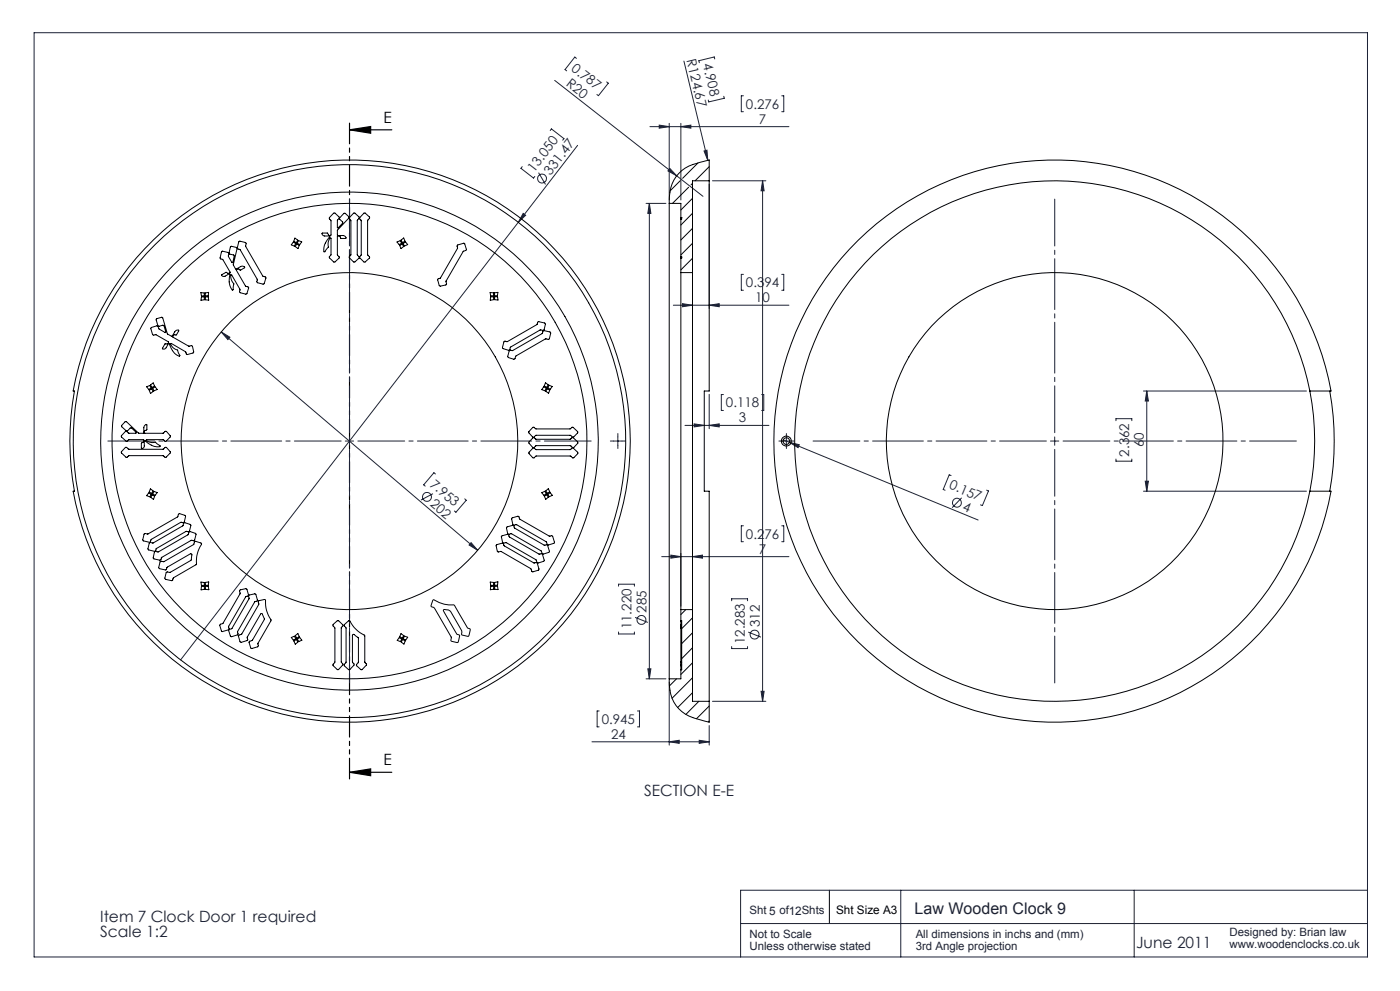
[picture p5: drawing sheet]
<svg xmlns="http://www.w3.org/2000/svg" width="420mm" height="297mm" viewBox="0 0 420 297" stroke-linecap="round" stroke-linejoin="round" font-family="sans-serif">
<g fill="none" stroke="#1b2136" stroke-width=".3">
<path d="M10.2 9.8h400v277h-400zM172.9 17.5l-.5-.4-2.9 3.7 .5 .4M205.2 18.3l7.1 29.7M214.4 17.7l-.1-.6-4.6 1.1 .1 .6M165.1 39.1l.3-.5 3.8 3-.4 .4M166.4 24.1l44.5 34.7M182 24.5l.5 .4-3 3.8-.4-.4M195 38h41.7M197.8 37.5l3 .5-3 .4zM200.8 37v22.9M204.3 38l3-.5v.9zM204.3 37v22.9"/>
<path d="M217.1 28.9l.2 .6-4.7 1-.1-.5M223 28.7h-.6v4.8h.6M234.5 28.7h.6v4.8h-.6M156.7 49.9l-.4 .5 3.8 3 .3-.5M161.6 51.7l2.1 3.6M173.3 43.6l-17.8 23M200.9 50.5l2.1 2.2-2.6-1.5zM211.2 45.3l.9-.3 .2 3zM212.8 55.2v37.3M213.7 54.2h16.1M228.8 54.2l.4 3h-.9zM228.8 54.2v156"/>
<path d="M155.5 66.6l-101.3 131.2M157 64l.7 .5-2.2 2.1zM193.8 61h6M194.8 61v142.4M194.8 61l.5 3h-1zM66.4 99.5l76.9 65.4M66.4 99.5l2.6 1.6-.6 .7zM202 91.5h34.7M204.8 91l3 .5-3 .4zM207.8 82.7v9.8M212.8 91.5l3-.5v.9zM223 82.2h-.6v4.8h.6"/>
<path d="M234.5 82.2h.6v4.8h-.6M212.8 118.2v10.3M217 118.2h-.6v4.8h.6M228.5 118.2h.6v4.8h-.6M343 117.2h48.9M344 117.2v30M344 117.2l.5 3h-.9zM103.6 132.2h2.5M104.8 130.9v2.6M184.1 132.2h2.5M185.3 130.9v2.6M205.5 127.5h25.2"/>
<path d="M208.2 127l3.1 .5-3.1 .4zM212.8 127.5l3-.5v.9zM234.7 132.2h2.4M235 131.8l1.8 .8M235.9 130.9v2.6M236.8 132.6l3 .7-.4 .9zM236.8 132.6l56.6 23.3M315.1 132.2h2.5M316.4 130.9v2.6M334.8 126.1v-.6h4.7v.6M334.8 137.6v.6h4.7v-.6M129.9 148l-3.6 1.9"/>
<path d="M130.6 142.1l-.4-.4-3.1 3.6 .5 .4M139.4 149.5l.5 .4-3.1 3.6-.5-.4M223 157.6h-.6v4.7h.6M234.5 157.6h.6v4.7h-.6M285.3 142.5l-.5-.2-1.8 4.4 .5 .2M288.5 149.2l-2.9 2.9M296 146.9l.5 .2-1.8 4.4-.6-.2M343 147.2h48.9M343.6 144.2h.9l-.5 3zM141.3 162.6l2 2.3-2.6-1.6zM185.6 175.7v-.6h4.7v.6M198.5 166.8h38.2"/>
<path d="M201.3 166.4l3 .4-3 .5zM204.3 165.8v15.9M207.8 166.8l2.9-.4v.9zM207.8 165.8v15.9M185.6 189.4v.6h4.7v-.6M190.5 185l3.8 1.5M219.5 180.1v-.6h4.8v.6M219.5 193.8v.6h4.8v-.6M224.5 189.4l3.8 1.6M179.7 213.1h-.6v4.7h.6M191.2 213.1h.6v4.7h-.6M193.8 203.4h6"/>
<path d="M194.3 200.4h1l-.5 3zM200.8 204.4v18.9M212.8 217.4v5.9M213.7 210.2h16.1M228.3 207.2h.9l-.4 3zM177.6 222.3h35.2M200.8 222.3l3-.4v.9zM209.8 221.9l3 .4-3 .5zM222.2 276.8h188M270.2 266.8v20M340.3 266.8v20M410.2 266.8h-188v20"/>
<circle cx="162.6" cy="53.5" r="1.34"/>
<circle cx="128.1" cy="148.9" r="1.34"/>
<circle cx="287.1" cy="150.7" r="1.34"/>
<circle cx="192.4" cy="185.8" r="1.34"/>
<circle cx="226.4" cy="190.2" r="1.34"/>
</g>
<path d="M104.8 38.9l6.4-1v2zM104.8 38.9h12.7M104.8 231.5l6.4-1.1v2.1zM104.8 231.5h12.7" fill="none" stroke="#000" stroke-width=".35"/>
<path d="M104.9 36.9v196.5" fill="none" stroke="#000" stroke-width=".35" stroke-dasharray="6.3 1.3 1.3 1.3 1.3 1.3" stroke-dashoffset=".2"/>
<path d="M102.4 132.2h-70M104.9 129.7v-70M104.9 134.7v70M107.4 132.2h70M313.9 132.2h-70M316.4 129.7v-70M316.4 134.7v70M318.9 132.2h70" fill="none" stroke="#1b2136" stroke-width=".3" stroke-dasharray="15.2 1.3 1.3 1.3" stroke-dashoffset="1.2"/>
<path d="M184.1 132.2h-1M185.4 130.9v-1M185.4 133.4v1M186.6 132.2h1M234.7 132.2h-1M235.9 130.9v-1M235.9 133.4v1M237.2 132.2h1" fill="none" stroke="#1b2136" stroke-width=".3" stroke-dasharray="15.2 1.3 1.3 1.3"/>
<path d="M248.8 266.8v10" fill="none" stroke="#000" stroke-width=".3"/>
<path d="M104.8 38.9l6.4-1v2zM104.8 231.5l6.4-1.1v2.1z" fill="#000"/>
<g fill="#1b2136">
<path d="M200.9 50.5l2.1 2.2-2.6-1.5z"/>
<path d="M211.2 45.3l.9-.3 .2 3z"/>
<path d="M157 64l.7 .5-2.2 2.1z"/>
<path d="M236.8 132.6l3 .7-.4 .9z"/>
<path d="M200.8 222.3l3-.4v.9zM209.8 221.9l3 .4-3 .5z"/>
<path d="M201.3 166.4l3 .4-3 .5zM207.8 166.8l2.9-.4v.9z"/>
<path d="M212.8 91.5l3-.5v.9zM204.8 91l3 .5-3 .4z"/>
<path d="M204.3 38l3-.5v.9zM197.8 37.5l3 .5-3 .4z"/>
<path d="M228.8 54.2l.4 3h-.9zM228.3 207.2h.9l-.4 3z"/>
<path d="M194.8 61l.5 3h-1zM194.3 200.4h1l-.5 3z"/>
<path d="M208.2 127l3.1 .5-3.1 .4zM212.8 127.5l3-.5v.9z"/>
<path d="M344 117.2l.5 3h-.9zM343.6 144.2h.9l-.5 3z"/>
<path d="M66.4 99.5l2 2.3 .6-.7zM141.3 162.6l-.6 .7 2.6 1.6z"/>
</g>
<g fill="none" stroke="#000" stroke-width=".3">
<path d="M204.1 54.1l-3.1 3.1M206.6 56.1l-4.8 4.9M207.8 55l-.5 .4M207.8 59.4l-3.5 3.5M209.4 48.9l-4.6 4.5M212.8 54.2v63h-1.5v30h1.5v63M212.8 54.2v-6.3l-1.9 .5a13.6 13.6 0 0 0-8.1 4.5 14 14 0 0 0-2 8.1M212.8 54.2h-5v27.5M212.8 49.9l-4.3 4.3M46 71.9a84.2 84.2 0 0 1 129.5 14.5 84.2 84.2 0 0 1-39.7 124.1 84.2 84.2 0 0 1-113.9-63.3h.4a82.6 82.6 0 0 1 0-30h-.4a84.1 84.1 0 0 1 24.1-45.3zM66.6 75.3l2 .4-.1 1.2 1.2 1.8 .6-2.1-1.6-.7 .4-1.9 .3-.2 1.7 .5-1.1 5.1 .8 1.3 1.7-.9 .9 .2-1.2 1-.7-.4-.6 .3 2.7 4.8 1 .4-.6 2-2.1-.5 .1-.9-2.7-4.3a2.77 2.77 0 0 0 .9 2.7l-.2 1.7-.3 .2a6.7 6.7 0 0 1-.8-4.9l-1.6 .8-.8-.4 1.3-.9 .6 .3 .6-.2-2.1-3.9-.9-.4zM71.7 72.4l.3-.1 1.8 .5-.1 1.1 5.1 8.8 1 .4-.7 2.1-2-.6 .1-.9-5.1-8.8-.9-.5z"/>
<path d="M88 72.6l.7 .4-.4 .8-.9-.4zM88.5 71.4l.8 .6-.4 .7-.8-.4zM89 73.1l.8 .5-.4 .9-.8-.6zM89.6 72.1l.9 .4-.6 .8-.8-.4zM100.1 63.8l.4 .1 1.3 1.3-.6 .8 .1 2.3 1.5-1.5-1-1.4 1.4-1.5 .4 .1 1.1 1.1-3.5 3.9v1.6h2l.4 .3 .2 .5-1.5 .1-.4-.7h-.7v5.6l.6 .8-1.4 1.4-.3-.1-1.3-1.3 .5-.8v-5l-.2-.1a2.93 2.93 0 0 0-.6 2.7l-1 1.5h-.3a7.1 7.1 0 0 1 1.7-4.7l-1.6-.1-.5-.3-.2-.4 1.6-.2 .4 .7h.7v-4.4l-.5-.8zM106.1 63.8h.3l1.4 1.4-.6 .9v10.2l.6 .8-1.4 1.5-.4-.1-1.3-1.4 .6-.7v-10.3l-.6-.7zM109.2 63.8h.3l1.4 1.4-.6 .9v10.2l.6 .8-1.4 1.5-.4-.1-1.3-1.4 .6-.7v-10.3l-.6-.7zM119.1 72.5l1-.4 .4 .8-.8 .4zM119.9 73.6l.7-.5 .5 .8-.8 .6zM120.3 72l.8-.7 .4 1-.7 .4zM120.9 73l.8-.5 .6 .8-.9 .4zM137.3 73.4l2-.5 .6 2-1 .4-5.1 8.9 .1 1.1-2 .4-.6-1.9 .8-.4 5.2-8.9z"/>
<path d="M200.8 61v142.4M200.8 61h3.5v4.2M204.3 77.3h.1M204.3 76.9v.4M204.3 65.2v.4M204.3 65.2h.1M204.3 65.6v11.3M204.3 77.3v4.4M204.3 65.2h.2v.4h-.2M204.3 76.9h.2v.4h-.2M207.8 63.9l-3.5 3.5M207.8 68.4l-3.5 3.5"/>
<path d="M207.8 72.9l-3.5 3.5M207.8 77.4l-3.5 3.5M46.9 95.6l1.6-.5 .3 .1 1.4 4.8 1.3 .8 1.2-1.7 .9-.1-.6 1.3h-.8l-.4 .7 4.8 2.7 1-.1 .5 2.1-2 .6-.4-.9-4.3-2.5-.2 .2a3 3 0 0 0 2.1 1.8l.7 1.6-.2 .3a7.4 7.4 0 0 1-3.2-3.9l-.9 1.4-.5 .3h-.4l.7-1.5 .8-.1 .3-.5-3.8-2.2-.8 .1-.2-.2-.5-1.9 1.8-.7 .3 .2 .3 .8 1.9 1.1 .1-.1-.6-2.1-1.7 .2zM60.3 87.7l1 .1v.9h-.9zM60.4 89h.9v.8l-1 .2zM61.6 87.8l1-.2-.1 1h-.9zM61.6 89h.9l.1 1-1-.2zM147 87.7l1.1 .1v.8h-.9zM147.2 89h.9v.8l-1 .2zM148.3 87.8l1.1-.2-.2 1h-.8zM148.4 88.9h.9l.1 1-1-.1zM204.3 81.7v101"/>
<path d="M204.3 81.7h3.5M207.8 81.7v101M44 115.9l.9-.4 .5 .8-.8 .4zM44.8 117l.7-.4 .5 .7-.8 .6zM45.2 115.4l.8-.6 .4 .9-.8 .4zM45.8 116.4l.7-.5 .7 .8-1 .4zM151.3 102.3l.9 .1 8.8-5.1 .5-.9 2.1 .5-.5 2.1-1.1-.1-8.8 5.1-.5 1-1.9-.7zM152.8 105l1 .1 8.8-5.1 .5-.9 2.1 .5-.5 2h-1.1l-8.8 5.1-.5 1-1.9-.7zM163.1 115.9l.8 .4-.4 .8-1-.3zM163.7 114.7l.8 .6-.5 .8-.7-.4zM164.1 116.5l.8 .4-.3 1-.9-.6zM164.7 115.5l1 .3-.6 .9-.8-.5z"/>
<path d="M393 117.2a78 78 0 0 0-119.9-49.9 78 78 0 0 0 0 129.8 78 78 0 0 0 119.9-49.9M393 117.2h6.3a84.2 84.2 0 0 0-129.3-55.3 84.2 84.2 0 0 0 0 140.6 84.2 84.2 0 0 0 129.3-55.3h-6.3M393 117.2a78.6 78.6 0 0 1 0 30M398.9 117.2a84.7 84.7 0 0 1 0 30M37.5 126.4h.5l3.6 3.5 1.5-.2 .2-2 .7-.5 .1 1.5-.8 .5 .1 .7h5.5l.8-.7 1.5 1.6-1.5 1.5-.7-.5h-5l-.1 .1a2.94 2.94 0 0 0 2.7 .6l1.4 1.1a.71 .71 0 0 1-1 .3 8.6 8.6 0 0 1-3.6-1.8l-.1 1.8-.8 .5-.1-1.5 .7-.5v-.6h-4.5l-.7 .5-1.4-1.3-.1-.4 1.3-1.3 1 .6 2.2-.2-1.5-1.5-.3 .1-1.1 .9-1.5-1.3v-.4zM37.6 134.1h.4l.7 .6h10.2l.9-.6 1.4 1.5-1.5 1.5-.7-.5h-10.3l-.8 .5-1.5-1.5zM159.8 128.1h.5l.5 .4h10.3l.7-.5 1.6 1.6-1.4 1.5-.9-.6h-10.3l-.9 .6-1.3-1.6zM159.9 131.2l.3-.1 .6 .6h10.3l.7-.6 1.6 1.6-1.3 1.5-1-.6h-10.3l-.9 .6-1.3-1.6zM159.9 134.3h.4l.5 .5h10.3l.8-.6 1.5 1.6-1.4 1.5-.9-.6h-10.3l-.8 .6-1.4-1.6zM43.3 160h1.1l8.8-5.1 .5-1 2 .8-.5 1.9h-1l-8.8 5-.4 .9-2.1-.5zM44.6 147.7l.8 .5-.5 .7-.9-.3zM45.1 146.5l.8 .6-.4 .8-.7-.4z"/>
<path d="M45.6 148.3l.8 .4-.4 1-.8-.7zM46.2 147.3l1 .3-.7 .8-.7-.4zM152 158l2.1-.5 .2 .8 9 5.1 .8-.1 .7 2.1-2.1 .6-.4-.9-8.8-5.2-1.1 .2zM153.5 155.3l2.1-.5 .4 .8 8.8 5.1h1l.5 2-2 .6-.4-.9-8.9-5.2-1.1 .1zM162.5 147.7l.9-.5 .5 .8-.7 .4zM163.3 148.7l.7-.4 .5 .7-.8 .6zM163.7 147.1l.8-.6 .4 .9-.8 .4zM164.3 148.1l.8-.4 .6 .7-.9 .5zM44.9 162.7h1.1l8.8-5.1 .4-.9 2 .6-.5 2h-.9l-8.8 5.1-.4 .8-2.2-.5zM46.5 165.3l1 .1 8.9-5.1 .4-1 2 .7-.5 2-.9-.1-8.9 5.1-.4 .9-2.1-.6zM48 168.3h1.2l8.8-5.1 .5-1 2 .7a11.7 11.7 0 0 0-1.7 6.4l-6.8 3.9-.2 .6-.4 .2-1.7-.4-.2-.2 .4-1.9 1.1 .1 6.3-3.6 .2-2h-.4l-6.9 4-.4 .8-2.1-.5zM60.3 174.4l1 .2v.8l-.9 .1z"/>
<path d="M60.4 175.8h.9v.8l-1 .2zM61.6 174.6l1-.2-.1 1h-.9zM61.6 175.8l.9-.1 .2 1-1.1-.1zM71.9 176.9l2-.4 .6 2-.8 .4-5.1 8.8 .1 1-2.1 .6-.6-2.1 .9-.4 5.1-8.9zM74.7 178.4l1.9-.4 .7 1.9-.9 .4-5.1 9 .1 .8-2.1 .7-.7-2 1-.5 5.1-8.8-.2-.9zM129.9 179.8l.1-.1a11.3 11.3 0 0 0 6.3 1.7l3.9 6.8 .9 .4-.2 1.2a.79 .79 0 0 1-.6 .9l-1.8-.5v-1.2l-2.6-4.5a2.19 2.19 0 0 0-2.9-1.6l3.4 6.1a1.59 1.59 0 0 0 1.5 1.4l-.5 2.1-2.1-.5 .1-1.1-3.7-6.3-1.3-2.3-1.1-.6zM147.1 174.4l1 .2v.8h-.9zM147.2 175.8l.9-.1v.9l-1 .1zM148.4 174.6l1-.2-.1 1h-.9zM148.4 175.7h.9l.1 1-1-.1zM148.9 163.3l1.9-.6 .5 .9 8.8 5.1 .9-.1 .7 2.1-2 .7-.5-1-8.8-5.1-1.1 .1-.5-1.8zM150.5 160.7l2-.5 .3 .7 8.9 5.2 .9-.1 .7 2.1-2.1 .6-.4-.9-8.9-5.2-1.1 .1z"/>
<path d="M77.6 180.1l1.9-.4a12.6 12.6 0 0 0 1.8 6.3l-3.9 6.8v1l-2 .5-.7-1.9 1-.5 3.6-6.2-.6-1.6-.2-.2-.3 .1-4 6.9 .1 .9-1.9 .7-.4-.1-.5-1.9 1-.5 5.1-8.9zM87.4 191.1l.9-.4 .5 .7-.8 .5zM88.2 192.1l.7-.4 .5 .7-.8 .7zM88.6 190.5l.8-.6 .4 .9-.8 .5zM89.2 191.5l.7-.4 .7 .8-1 .4zM99.9 187.1l1.5-1.2 1.5 1.5-.5 .7v10.4l.5 .7-1.5 1.5-1.6-1.4 .7-.9v-10.2l-.6-.7zM103.3 187.2l1.5-1.2a13.6 13.6 0 0 0 4.6 4.6v7.9l.6 .7-1.5 1.5-1.6-1.3 .6-.9v-7.3l-1.5-1.1-.3 .2v8.1l.6 .8-1.4 1.5h-.3l-1.4-1.3 .6-.9v-10.3l-.6-.7zM119.8 191.1l.7 .4-.4 .8-.9-.4zM120.3 189.9l.8 .6-.4 .7-.8-.4zM120.8 191.7l.8 .4-.4 .9-.8-.6zM121.4 190.6l.9 .4-.6 .8-.8-.4zM204.3 188v.2"/>
<path d="M204.3 198.4v.2M204.3 187.2v.4M204.3 199.1v.4M204.3 199.5v3.9h-3.5M204.3 182.7v4.5M204.3 187.6v.4M204.3 188.2v10.2M204.3 198.6v.5M204.3 182.7h3.5M204.3 199.5h.2M204.3 187.2h.2M204.3 188h.2"/>
<path d="M204.3 188.2h.2M204.3 198.4h.2M204.3 198.6h.2M204.3 199.1h.2M204.3 187.6h.2M204.5 186.1l-.2-.1h.2v14.7h-.2h.2M205.7 182.7l-1.4 1.5M207.8 182.7v27.5h5M207.8 185.2l-3.3 3.2M207.8 189.6l-3.3 3.3M207.8 194.1l-3.3 3.3M207.8 198.6l-3.5 3.5"/>
<path d="M200.8 203.4v.5a10.9 10.9 0 0 0 9.5 11.9l2.5 .6v-6.2M203 203.4l-2.2 2.2M207.8 203.1l-6.2 6.2M207.8 207.6l-4.5 4.5M209.7 210.2l-4 3.9M212.8 211.6l-3.8 3.8M212.8 216.1l-.3 .3"/>
<circle cx="104.8" cy="132.2" r="74.6"/>
<circle cx="104.8" cy="132.2" r="71.2"/>
<circle cx="104.8" cy="132.2" r="50.5"/>
<circle cx="104.8" cy="132.2" r="82.9"/>
<circle cx="235.9" cy="132.2" r="1.5"/>
<circle cx="235.9" cy="132.2" r="1"/>
<circle cx="316.4" cy="132.2" r="50.5"/>
</g>
<text font-size="4.8" fill="#1b2136" x="274.4" y="273.9">Law Wooden Clock 9</text>
<g font-size="4.7">
<text x="115.1" y="36.8">E</text>
<text x="115.1" y="229.3">E</text>
</g>
<g font-size="4.7" fill="#1b2136">
<text x="193.3" y="238.5">SECTION E-E</text>
<text x="30" y="276.4">Item 7 Clock Door 1 required</text>
<text x="30" y="281">Scale 1:2</text>
<text x="340.8" y="284.2">June 2011</text>
</g>
<g font-size="4" fill="#1b2136">
<text x="171.2" y="21" transform="rotate(38 171.2 21)">0.787</text>
<text x="205.9" y="18.1" transform="rotate(76 205.9 18.1)">R124.67</text>
<text x="210.8" y="19.3" transform="rotate(76 210.8 19.3)">4.908</text>
<text x="169.6" y="25.5" transform="rotate(38 169.6 25.5)">R20</text>
<text x="223.8" y="32.6">0.276</text>
<text x="227.7" y="37.1">7</text>
<text x="160.2" y="51.7" transform="rotate(-52 160.2 51.7)">13.050</text>
<text x="165.2" y="52.7" transform="rotate(-52 165.2 52.7)">331.47</text>
<text x="223.8" y="86.1">0.394</text>
<text x="226.6" y="90.6">10</text>
<text x="217.8" y="122.1">0.118</text>
<text x="221.7" y="126.6">3</text>
<text x="338.7" y="136.8" transform="rotate(-90 338.7 136.8)">2.362</text>
<text x="343.2" y="134" transform="rotate(-90 343.2 134)">60</text>
<text x="128.7" y="145.5" transform="rotate(40 128.7 145.5)">7.953</text>
<text x="284.6" y="146.4" transform="rotate(22 284.6 146.4)">0.157</text>
<text x="128.8" y="151.5" transform="rotate(40 128.8 151.5)">202</text>
<text x="288.6" y="152.9" transform="rotate(22 288.6 152.9)">4</text>
<text x="223.8" y="161.5">0.276</text>
<text x="227.7" y="165.9">7</text>
<text x="194" y="183.6" transform="rotate(-90 194 183.6)">285</text>
<text x="189.5" y="188.6" transform="rotate(-90 189.5 188.6)">11.220</text>
<text x="227.9" y="188" transform="rotate(-90 227.9 188)">312</text>
<text x="223.4" y="193" transform="rotate(-90 223.4 193)">12.283</text>
<text x="180.5" y="216.9">0.945</text>
<text x="183.3" y="221.4">24</text>
</g>
<text font-size="3.5" x="250.8" y="274">Sht Size A3</text>
<g font-size="3.4" fill="#1b2136">
<text x="224.8" y="273.9">Sht 5 of12Shts</text>
<text x="224.8" y="281.2">Not to Scale</text>
<text x="274.7" y="281.2">All dimensions in inchs and (mm)</text>
<text x="368.8" y="280.6">Designed by: Brian law</text>
<text x="224.8" y="284.7">Unless otherwise stated</text>
<text x="274.7" y="284.7">3rd Angle projection</text>
<text x="368.8" y="284.1">www.woodenclocks.co.uk</text>
</g>
</svg>
